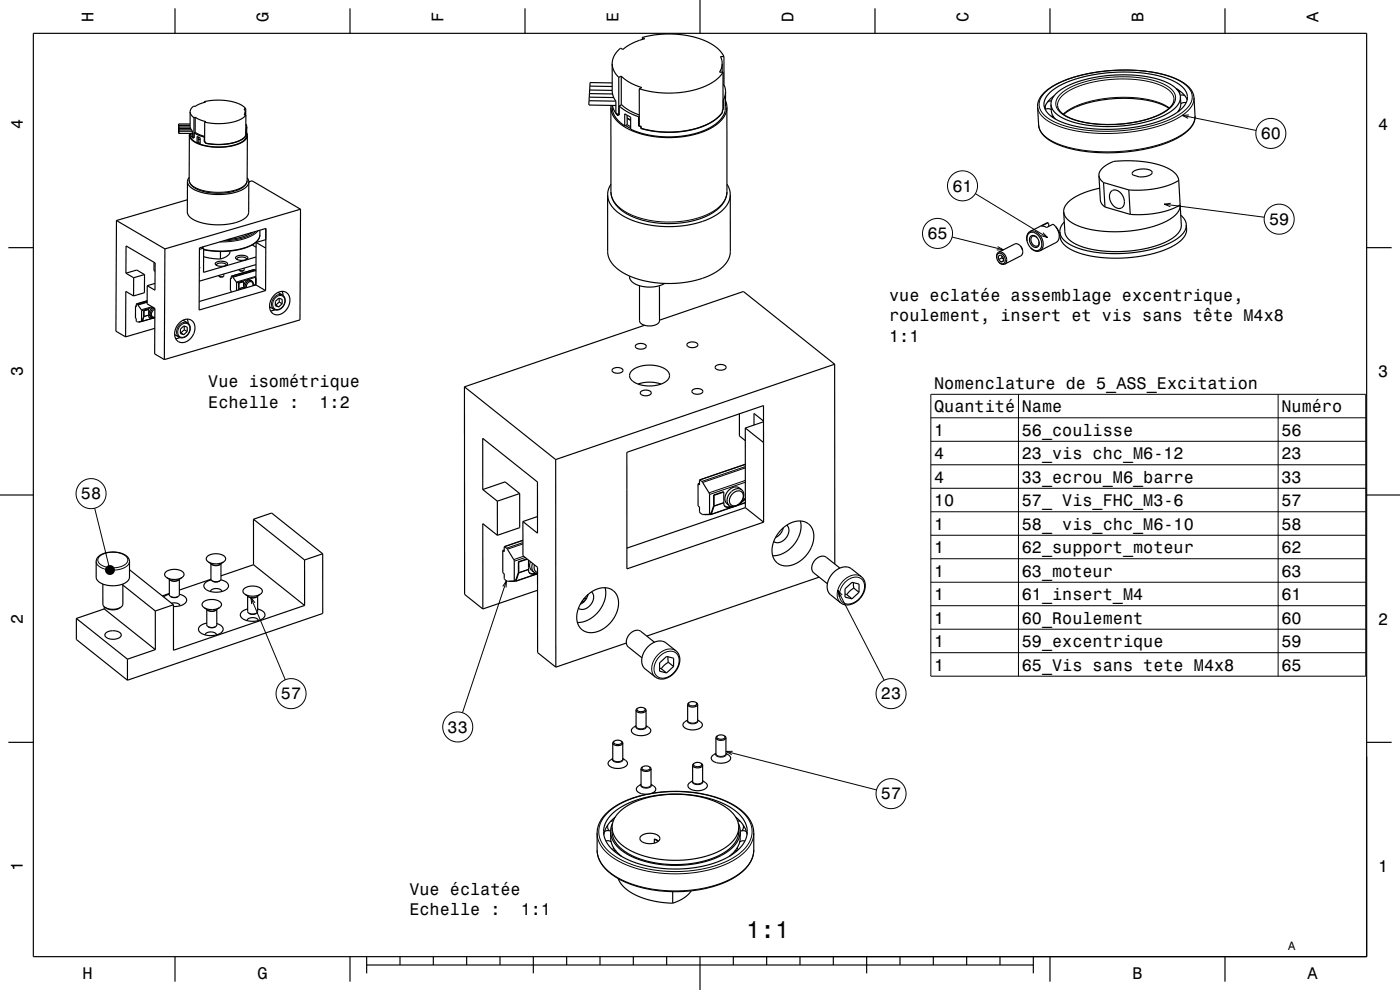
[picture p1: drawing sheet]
<svg xmlns="http://www.w3.org/2000/svg" width="420mm" height="297mm" viewBox="0 0 420 297" stroke-linecap="round" stroke-linejoin="round" font-family="sans-serif">
<g fill="none" stroke="#000" stroke-width=".35">
<path d="M10 10h400v277h-400zM52.5 2.5v7.5M105 2.5v7.5M157.5 2.5v7.5M183.7 19.1l.4 2 1.5 2.1M183.7 19.1v8.5l.3 1.4 .8 1.3M192.7 11.2l.7 .4-3.8 1.5-2.7 1.7-.7-.4-1.9 2.3-.5 1.2-.1 1.2M192.7 11.2l3.5-.7 3.9-.3 3.7 .1 3.8 .7 3.5 1 2.8 1.5 2 1.6 1.3 1.9M192.7 11.2v.6M210 0v10M216.7 19.1l-.2 1.2-.6 1.4h1M216.7 19.1v2.6"/>
<path d="M217.2 17h-1.1l.6 2.1M217.2 17v8.6M262.5 2.5v7.5M315 2.5v7.5M367.5 2.5v7.5M53.6 37.2v.7M53.6 37.2h3.4M53.6 37.9h.1M53.6 37.6v.8M53.6 37.6h3.4M53.6 38.4h.1M53.6 38.1v.6"/>
<path d="M53.6 38.1h3.4M53.6 38.7h.1M53.6 38.5v.7M53.6 38.5h3.6M53.6 39.2h.1M53.6 39.1v.5M53.6 38.9v.7M53.6 38.9v.2M53.6 38.9l3.8 .1M53.6 39.6h.1M53.6 39.6v.4M53.6 39.4v.6"/>
<path d="M53.6 39.4v.2M53.6 39.4h4.1M57 33.5l.3 .9 .9 .9M57 33.5v4.6l.7 1.2v1.8l.3 .3M58.2 35.3v5.9M58.2 39.9v1.4l-.2-.1M58.2 39.9l3.1 1.2M58.2 39.9l.4-.2 2.8 1.2M58.6 35.2l1.5 .8 1.7 .5-.4 .1M58.6 35.2l-.4 .1M58.6 35.2l-.1 4.5M61.3 30.5l.3 .1-2.9 1.2a1.77 1.77 0 0 0-1.6 1.7h-.1"/>
<path d="M61.3 30.5l3.7-.5 3.7 .3 3.1 .9 1.2 .7 .7 .7M61.3 30.5v.2M61.4 36.6v6h.3M73.6 33.6l-.4 .9h.6M73.6 33.6l-.1 .9M73.7 32.6h-.5l.4 1M73.7 32.6v1.9M73.8 37.2l.2 .9M73.8 34.5l-1.7 1.4-3 .9-3.9 .3-3.8-.5M73.8 34.5l-.1 5.9M74 39.8l.2 .8M74 38.1v2.7l-.2 .6-1.2 1.2-1.9 .8-4.4 .7-4.6-.4-1.7-.4v-2l-.9-.4v2"/>
<path d="M74 38.1l-.3 .9M176.7 30.2v1.3l8.1 .2M176.7 30.2l8.1 .1M176.8 29.2l-.1 1M176.8 29.2l7.3 .1M176.8 28.1v1.1M176.8 28.1l7 .1M176.9 27v1.1M176.9 27l6.8 .1M183.3 31.6v.6M183.7 26l-6.7-.2-.1 1.2M183.7 24.9l-6.7-.1v1"/>
<path d="M183.7 31.6l.1 1.8 .7 1.5 1.3 1.6 1.6 1.3M183.7 31.6l.6 1.7 1.1 1.4v-.5M184.8 30.3v3.6l.6 .7M185.4 34.6h.1M185.5 34.2h-.1M185.6 23.2v11.1M185.6 34.3l-.2-.2v.5M185.8 31.8v2.8l-.4-.4M185.8 31.8l2.4 1.8 3.4 1.4M185.8 31.8l.7-.4 2.3 1.7 3 1.4M185.8 34.3h-.2M186.4 22.8l2.6 2 3.5 1.5-.7 .3"/>
<path d="M186.4 22.8l-.8 .4M186.4 22.8v8.7M187.6 37.7l1.6 .8M187.6 37.7l-.2 .1M188.1 35.4l1.1 .6M188.1 34.6l.1 .9M188.2 35.5l1 .6M188.2 37.4l1 .6M188.2 37.4l-.6 .3M188.2 35.5v1.9M191.6 37.8l.6 .2M191.6 35v2.8"/>
<path d="M191.8 26.6v11.2l.6 .1M191.8 34.9l-.2 .1M191.8 37.7l-.2 .1M192.2 38v.5M192.4 37.9l-.2 .1M192.4 37.9v.6M192.4 38.5h-.2M216.7 33.7h.1M216.7 33.1v.6M216.7 33.2h.1M216.7 33.7l-1.4 1.6-2.3 1.5-3 1.4-3.1 .8-3.7 .5-3.7 .1-3.7-.3-3.4-.8M216.8 33.7l-1.7 1.8-2.2 1.5-2.9 1.2-3 .9-3.9 .5-3.5 .1-3.9-.4-3.5-.8"/>
<path d="M216.8 33.2v.5M216.9 21.7l-1.5 1.7-2.3 1.7-3.1 1.4-3.1 .8-3.8 .5-4 .1-3.9-.4-3.4-.9M216.9 21.7v11.1M216.9 25.6l.4 .1 .4 1.8M216.9 32.8l-.2 .3M216.9 32.8h.1M216.9 30h.1M217 32.8l-.2 .4M217 30v2.8M217.6 30.2l.5 2M217.6 29v2.8M217.7 27.5l-.1 5.7-.7 1.7-1.1 1.3-1.6 1.4-2 1.1-2.2 .9-3.8 1-4.4 .5-4.2-.2-4-.6-4.4-1.5v-3.7l-1.8-1v3.7"/>
<path d="M217.7 27.5l-.2 1.2-.5 1.3M218.1 32.2l-.3 1.7-1 1.7-1.5 1.5-2 1.4-2.7 1.1-3.2 1-3.3 .5-3.3 .2-3.2-.2-3.3-.5-3.2-.8-2.7-1.1-2.1-1.3-1.7-1.8-1-1.7-.3-1.7M218.1 32.2v25.3a7.6 7.6 0 0 1-4.2 6.3 28 28 0 0 1-26.9-.3 7.5 7.5 0 0 1-3.7-5.9v-25.4M313.5 27.5a27.9 27.9 0 0 1 13.4-5.5 48.8 48.8 0 0 1 25.7 1.5 7.7 7.7 0 0 1 5.6 5.8l.3 5.5a7 7 0 0 1-4.1 5.9 40.3 40.3 0 0 1-19.5 5.1 39.7 39.7 0 0 1-19-3.1 6.7 6.7 0 0 1-4.3-5.2l-.3-5.6a5.8 5.8 0 0 1 2.2-4.4zM313.6 32.8a1.76 1.76 0 0 1 1.8 .1M313.6 31.8l.1 .9M314.7 28l1.6-1.3 2.2-1.3 2.7-1.2 3.1-1 7-1.3 7.5-.3 7 .7 3 .8 2.6 .9 2.1 1.1 1.5 1.3 .9 1.4 .3 1.4-.5 1.8-1.6 2-2.3 1.6-3.4 1.5-3.7 1.2-4.9 1-4.4 .4-4.8 .1-4.3-.3-4.1-.7-3.5-1.1-2.9-1.5-1.8-1.6-.8-1.8 .2-1.8zM315.3 31.3l.3 2.7 1 1.7M315.3 34.9l.8 .2M315.4 30.3l-1.1 .3M316 35v.1M316.2 28.7l-1.8 1.8-1 1.9"/>
<path d="M350.7 32.5a21 21 0 0 0-10.9-2.9 34.7 34.7 0 0 0-19.6 3.9l-1.1 .8M352.2 29.7a4.9 4.9 0 0 1-3.3 4.1 37.6 37.6 0 0 1-27.8 1.6l-1.1-.5a4.4 4.4 0 0 1-2.7-3.2M352.9 26.6l2.1 1.6 1.1 1.7M352.9 26.6l.2 .2a1.73 1.73 0 0 1 .9 1.5M353.7 33l.1 .2M353.8 33.2l-.4 .2M353.8 33.2h.1M354.1 28.6l.7-.1 .7 .2M354.1 29.1l.1 2.7-.9 1.8M354.1 29.1l-.4-1.5-1.2-1.3-1.8-1.2-2.7-1.2-3.2-.8-3.4-.4-4.1-.3-3.5 .2-7.2 1-3.4 1-2.7 1-2.2 1.3-1.8 1.5-1 1.5-.2 1.4M354.1 29.1l-.3 1.5-1 1.5-1.7 1.4-2.3 1.3-2.7 1.1-3.5 1-7.2 1-7.4-.1-3.4-.5-3-.7-2.5-1-2-1.3-1.3-1.4-.5-1.6M355.8 30.8h-.7l-.9 .4"/>
<path d="M53.6 40h4.1M56.2 59.9l-21.3 6.3M56.2 54.5l.3 .8 .5 .7 1.9 1.2 2.9 .8 3.7 .4 3.4-.3 3-.8 2-1.2 .5-.7 .2-.8M56.2 54.5v9.1l.3 1 1.3 1.1 1.8 .9 2.6 .6 3 .3 2.9-.2 2.6-.5 2.2-.9 1.3-1.1 .4-1v-9.2M56.8 53.2l-.6 1.3M56.8 40.5l.2 .8 .5 .6 2 1.2 2.7 .8 3.4 .3 3.4-.3 2.7-.8 1.9-1.2 .6-1.3M56.8 40.5l-.1 13.5a3.8 3.8 0 0 0 3.3 3.1 16.5 16.5 0 0 0 12.8-.9l1-1 .3-1.1 .1-13.5M56.9 40l-.1 .5M57.5 40l.2 .5M57.6 40l.1 .2M58 41.2v.3l-.7-.8-.3-.7v.8l.4 .8 1.7 1.3M58 41.4h.1"/>
<path d="M58.1 41.2h-.1M58.2 41.2l-.2-.1v.3M58.2 41.2h.1M59.2 42.8l.8 .4M59.2 42.8l-.1 .1M59.5 41.6l.5 .3-.5-.2M59.5 41.1v1.6M59.5 42.7l.5 .3M59.5 42.7l-.3 .1M59.5 41.7h.1M61.3 42.6l.3 .1M61.3 41.1v1.5"/>
<path d="M61.4 42.5l-.1 .1M61.4 41.1h-.1M61.6 42.7v.3M61.7 42.6v.3M61.7 42.6l-.1 .1M61.7 42.9l-.1 .1M73.6 40.9h.1M73.6 40.9l-1.7 1.2-3 .9-3.9 .3-3.3-.4M73.6 40.6v.3M73.6 40.6h.1M73.7 40.9l-.8 .7-1.2 .7-2.8 .8-3.7 .3-3.6-.4M73.7 40.4l-.1 .2"/>
<path d="M73.7 40.4v.2M74.2 53.3l.4 1.3M74.6 54.5l1-.2 14.6 8.5M183.3 55.3l-.8 1.5-.2 1.6M218.1 55.3l.7 1.5 .3 1.6M219.1 58.4l-.4 1.9-1 1.8-1.8 1.7-2.1 1.3-2.8 1.3-3.2 .8-3.5 .6-3.3 .2-3.7-.2-3.3-.5-3.6-.9-2.7-1.2-2.4-1.5-1.6-1.6-1-1.8-.4-1.9M219.1 58.4v17.3l-.3 1.6-.8 1.3-1.1 1.4-1.4 1.2-4.1 2.1-5.2 1.3-5.4 .5-5.7-.5-4.7-1.2-2.3-.9-2-1.2-1.6-1.3-1.1-1.2-.8-1.5-.3-1.6v-17.3M329.7 52.6l.1-.8 .6-1 2-1.6a11.2 11.2 0 0 1 6.4-1l5.6 .5 4.9 1.3 1.9 .9 1.2 1 .9 1 .3 1.2M329.7 52.6l.3 1.1 1.1 1.1M329.7 52.6l.4 7.7 .5 .9 .9 .9M329.9 56.5l-4.3 1.2-3.7 1.8-2.1 2-.6 1-.1 1.1M331.1 54.8l7.5 2.2"/>
<path d="M331.1 54.8l.4 7.3M333.3 57.5a2.3 2.3 0 0 1 3.5 1.3 2.35 2.35 0 0 1-.9 3.7 3.5 3.5 0 0 1-2.6-5zM338.6 57l.5 7.3M339.9 51.6a5.2 5.2 0 0 1 5.7-.1 1.44 1.44 0 0 1-1.6 1.4l-2.2 .2-1.8-.6-.3-.4zM353.6 54.1l-2.9 1.4-3.7 1-4.2 .5h-4.2M353.6 54.1l.4 7.3M2.5 74.3h7.5M34.9 66.2l14.6 8.5M34.9 66.2l-.1 33.2 2.9 1.7M46.2 78.7v2.5l.3 .2M49.5 74.7l-.2 33.2M59.8 74.4l20-5.9-.1 18.7-20 5.8z"/>
<path d="M60.6 74.1l.5 .3M61.1 77l2.2 .5 2.8 .2M61.1 74.4l-1.3 .4M61.1 74.4v7.3l15.7-4.6M64.7 78.8a2.96 2.96 0 0 1 3.6 .3 2.61 2.61 0 0 1-3.5 .4l-.2-.4zM65 79.6a1.67 1.67 0 0 1 2.4-.5l.4 .2v.3M66.1 75.5v2.2M69 75.3a2.96 2.96 0 0 1-2.9 2.4M70.8 77.1a2.96 2.96 0 0 1 3.6 .2 2.61 2.61 0 0 1-3.5 .4l-.2-.3zM71.1 77.8a1.66 1.66 0 0 1 2.4-.5l.4 .2v.3M75.4 69.8l-.1 .1M75.5 69.8l-3 1.4-4.1 .7"/>
<path d="M75.7 73.5l1.1 .7M76.8 79.4l-17 5M76.8 72.7l2.9 1.7M76.8 72.7v12.8M78 69.1v1.4a4.2 4.2 0 0 1-3.2 3.4 24.5 24.5 0 0 1-13.7 1M79.7 68.5v.1M79.7 71.9h.1M79.7 71.9l-2.9 .8M79.7 74.4h.1M90.2 62.8l-40.7 11.9M90.2 62.8l-.2 33.2-40.7 11.9M299.1 77.5a1.14 1.14 0 0 1 .6-1.5 1.14 1.14 0 0 1 1.5 .8l.2 .4a1.14 1.14 0 0 1-.1 1.7 1.14 1.14 0 0 1-1.7-.3"/>
<path d="M299.1 77.5l.5 1.1M299.6 77.9l-.1-1.1 .7-.3 .8 .8 .1 1-.7 .3M299.6 77.9l.8 .7M299.6 75.7l-.6 .7 .1 1.1M299.6 75.7a2.15 2.15 0 0 1 2.1 1.1 2.15 2.15 0 0 1-.3 2.4M299.6 78.6l1 .7 .8-.1M300.5 77.4l.6 .4M300.5 77.4l-.9 .5M300.6 76.8l-.1 .6M301.1 78.2l-.7 .4M306.1 73.8l-.9-.6h-.7l-4.9 2.5M306.1 73.8l.7 1.2"/>
<path d="M306.8 75v1.1l-.4 .6-5 2.5M308.2 72.4a1.89 1.89 0 0 1 .8-2.6 1.89 1.89 0 0 1 2.5 .9 2.84 2.84 0 0 1-.1 4.5l-1.2-.2-1.1-.8M308.2 72.4l.9 1.8M309 69.4a2.47 2.47 0 0 0-.8 3M309 69.4a3.4 3.4 0 0 1 4 3.7l-.2 1.2-.8 .9M309.1 74.2a2.53 2.53 0 0 0 2.9 1M309.2 70.9a1.87 1.87 0 0 1 2.6 2 1.24 1.24 0 0 1-1 1.4 1.24 1.24 0 0 1-1.5-.9l-.5-1.4zM311.1 71.3a1.07 1.07 0 0 0-1.5-.3 1.07 1.07 0 0 0-.2 1.6l.1 .2a1.16 1.16 0 0 0 .9 1 1.16 1.16 0 0 0 1.3-.6v-.8M314.4 66.8l-2 1 1.6 .5 1.9-1 .7 .6M314.4 66.8l-5.4 2.6M314.4 66.8l.2 .2v.9M316.6 67.9l1.1 2.1"/>
<path d="M316.6 67.9l.7 1 .4 1.1M317.7 70a2.44 2.44 0 0 1-.9 2.8l-4.8 2.4M319.3 66.6l-1 1.5-.3 1.5M331.5 62.1l7.6 2.2M354 61.4l-2.9 1.5-3.9 1-4.2 .5-3.9-.1M354 61.4l.1 .1M354.1 61.5l-.3 1.4-1 1.4-1.6 1.3-2 1.1-2.8 1.1-2.9 .8-6.3 .8h-6.6l-2.9-.5-3-.7-2.3-.9-1.8-1.1-1.1-1.3-.4-1.3M354.1 61.5l.3 6.6-.6 1.4-1.3 1.4-2.6 1.6-3.4 1.3-4.3 1-4.6 .6h-5l-4.1-.4-3.6-.9-3.1-1.4-1.4-1.2-.8-1.3-.5-6.6M354.2 64.6l1.2 1.4 .5 1.4M355.9 67.4l-.3 1.5-1 1.5-1.8 1.5-2.3 1.2-2.9 1.1-3.1 .8-7 1-7.3-.1-3.8-.6-2.7-.8-2.4-1-1.8-1.2-1.1-1.3-.4-1.4M355.9 67.4v2.1l-.6 1.4-1.4 1.6-2.2 1.4-2.6 1.2-3.4 1-3.9 .8-4.2 .5h-4.2l-4.1-.3-3.4-.6-3.2-1-2.4-1.2-1.5-1.4-.7-1.3-.1-2M410 74.3h7.5"/>
<path d="M37.8 82v-8.2l8.7 5.1v8.2l-2.3-1.4M37.8 82l2.3 1.3M37.8 82l3.2-1 2.4 1.4M40.1 88.8l-2.4-1.4v13.7M40.1 83.3v5.5M40.7 91.9l-.1 3.5 .3 .1v.8l.5 .3 1-.2M40.9 91.8l-.2 .1M40.9 91.2v.8l-.2-.1M40.9 91.2h.1M41 91.2l.4 .3 1.1 1.7-.1 3.2M42.4 96.4h.1M42.6 96.3h.1"/>
<path d="M42.6 96.3l-.2 .1M42.7 96.3h-.1M42.7 96.3h.1M42.7 96.4l-1 .2M42.7 96.4h.1M43.1 93.2v1.7l-.4 1.4M43.1 93.2h.1M43.2 95l-.5 1.4M43.2 94.9v.1M43.2 93.2v1.7M43.4 82.4l-.1 5.4-3.2 1M43.4 82.4l-3.3 .9"/>
<path d="M44.1 90.2l-3.2 1M44.2 85.7l-.1 5.5 2.4 1.3-.1 13.7 2.9 1.7M44.6 92.8v1.4a.98 .98 0 0 0 .4 1.2 .98 .98 0 0 0 1.2-.1l.3-.1M44.6 92.8l-1.5 .4M44.6 92.8l-1.4 .4M44.7 95.2l.5 .2 .8-.1M45.5 95.2h1M46.1 92.3a1.57 1.57 0 0 0-1.3 1.3 1.57 1.57 0 0 0 .7 1.6M46.4 92.5a1.64 1.64 0 0 0-.9 2.7M46.4 98.5l-8.7 2.6M46.5 95.3l-3.8 1.1M46.5 92.8a1.22 1.22 0 0 0-1 1.1 1.22 1.22 0 0 0 .7 1.3l.3-.1"/>
<path d="M46.5 85l-2.3 .7M53.9 96.8a2.59 2.59 0 0 1 3.4-.8 2.59 2.59 0 0 1 1 3.4 3.7 3.7 0 0 1-4.9 3 3.9 3.9 0 0 1 .5-5.6zM54.1 99.9h.2M54.3 99.9l.8 .5M54.9 96.1l1.4 .8a2.59 2.59 0 0 1 .4 3.1 2.59 2.59 0 0 1-3 1.2l-1.3-.8M55.3 97.8v1.2M55.3 99l-1 .9M55.3 99l.9 .5M56.1 95.7l.4 1.3M56.2 99.5v-1.4l-1-.3-1.1 .9v1.3l1 .4M56.2 99.5l-1.1 .9M65.6 82.6l.1 .3"/>
<path d="M65.7 82.9l.7 .2 .7-.2M65.7 82.9l.6 .2 .8-.2M67.1 82.2v.7M69.1 83.5v3.6l.3 .1v.4M69.4 83.5h-.3M69.4 82.9l.5 .3 1 1.4 .1 2.6M69.4 82.9v.8l-.3-.2M71.6 86.6l-.1 .4M71.6 86.6h.1M71.6 84.9l.1 1.7M71.6 84.9h.1M71.6 86.7l-.1 .3"/>
<path d="M71.7 86.6l-.1 .1M71.7 80.9l.1 .2M71.8 81.1a1.08 1.08 0 0 0 1.4 0M71.8 81.1l.6 .2 .8-.2M73 84.5h.1M73.1 84.5v2.1M73.1 84.5l-1.5 .4M73.2 80.4v.7M75.5 84.3a1.61 1.61 0 0 0-1.9 2.1M75.5 84.3a1.2 1.2 0 0 1 .4 1.4 .97 .97 0 0 0-.8-1.2 .97 .97 0 0 0-1.1 .9l-.1 .9M75.5 84.3a1.56 1.56 0 0 0-1.9 .3 1.56 1.56 0 0 0-.2 1.9M76.3 80.8h.1"/>
<path d="M76.3 80.8l-6.9 2.1M76.4 80.8l.4 .3M76.7 83.4v1.7l-.3 .5M76.7 83.4h.1M76.8 83.4l-.1 1.7-.2 .5M76.8 85.5l-17.1 5M76.8 85.5l2.9 1.7M76.8 83.4h.1M76.8 83.4h-.1M82.2 88.6a2.57 2.57 0 0 1 2.5-1.2 2.57 2.57 0 0 1 2.1 1.7 4.3 4.3 0 0 1-4.3 5.3 3.2 3.2 0 0 1-.9-5zM82.4 92.9l-1.2 .4M82.6 91.5l.2 .1"/>
<path d="M82.8 91.6l.8 .5M83.4 87.7l1.4 .8a2.59 2.59 0 0 1 .3 3.1 2.59 2.59 0 0 1-2.9 1.2l-1.3-.8M83.8 89.5v1.1M83.8 90.6l-1 1M83.8 90.6l.9 .5M84.6 87.4l.3 1.2M84.7 91.1v-1.3l-1.1-.4-1 1v1.3l1 .4M84.7 91.1l-1.1 1M188.8 82.8a3.7 3.7 0 0 0 3.7 3.1l1.9 .2 2-.1 1.6-.3 1.4-.7M193.4 97.6l-54.1 18.4M197.8 85.7v10.6a3.7 3.7 0 0 1-4.6 1.2l-1-.5-.3-.6-.1-10.7M197.8 96.1l25.2-8.6 27.4 21.8"/>
<path d="M53.9 101.3l-1.2 .3M139.3 116l27.4 21.9M139.3 116l.1 62.3 5.5 4.4M183.7 110.8a2.14 2.14 0 0 1 3.2 .3 2.01 2.01 0 0 1-3.3 0zM189.5 111.2l1.6-1 2.2-.6 2.2-.1 2.4 .5a3.1 3.1 0 0 1 2.9 3.1 6 6 0 0 1-5.9 2.7l-3.1-.4a3.1 3.1 0 0 1-2.9-3.2zM190.7 103.5a2.14 2.14 0 0 1 3.2 .4 2.01 2.01 0 0 1-3.3 0zM192.2 117.5a2.15 2.15 0 0 1 3.2 .4 2.01 2.01 0 0 1-3.3 0zM198.3 115.2l-1.8-.4-1.7-.2-3.4 .6M206.2 103.1a2.15 2.15 0 0 1 3.2 .3 2.01 2.01 0 0 1-3.3 0zM207.7 117.1a2.15 2.15 0 0 1 3.2 .3 2.01 2.01 0 0 1-3.3 0zM214.8 109.7a2.18 2.18 0 0 1 3.1 .5 2.01 2.01 0 0 1-3.4 0zM250.4 109.3l-83.7 28.6"/>
<path d="M250.4 109.3v59.9M166.7 137.9v62.2M221.8 124.1v6.7l1.8 1.4M223.6 128.4l5.5 4.4M223.6 128.4v23.9M223.6 139.3l-13.7 4.7M229.1 126.5l-5.5 1.9M229.1 126.3l-2.9-2.3v3.5M229.1 132.8v-11.1l-41 14v11.1M229.1 132.8h.1M229.1 132.8v23.9M0 148.5h10"/>
<path d="M76 155.8l5.5-1.9 15.3 12.2M76 155.8l.1 13.6M76 155.8l15.4 12.2M144.8 146.9v-15.4l16.4 13.1 .1 15.4-4.4-3.5M144.8 146.9l4.4 3.5M144.8 146.9l6.7-2.3 4.4 3.5M149.2 150.4v10.2M155.9 148.1v10.2l-6.7 2.3M155.9 148.1l-6.7 2.3M156.9 156.5v10.2l4.4 3.5v25.6l5.4 4.3M161.2 155l-4.3 1.5M188.1 146.8v23.9l41-14"/>
<path d="M188.1 146.8h.1M209.4 145.1v6.7l.5 .3v1.6l.9 .7 2-.1M209.8 145l-.4 .1M209.9 144l.9 .7 2 3.4v6.2M209.9 144l-.1 1.5-.4-.4M211.4 154.3l1.9 .1M213.3 154.2h-.1M213.3 154.1l-.5 .2M213.3 154.1v.1M213.3 154.3v.1M214.1 148.5v3.2l-.8 2.4M214.1 148.5l.1 .1"/>
<path d="M214.2 148.6a8.9 8.9 0 0 1-.9 5.7M217.1 147.6v2.7a1.57 1.57 0 0 0 .5 1.7 1.57 1.57 0 0 0 1.8 .2l.7-.2M217.1 147.6l-2.9 1M217.1 147.6l-3 .9M217.3 151.7a2.25 2.25 0 0 0 2.2 .3M219.7 148.2a1.77 1.77 0 0 1 1.8-1 1.77 1.77 0 0 1 1.5 1.3 2.76 2.76 0 0 1-3.7 3 2.32 2.32 0 0 1 .4-3.3zM221.8 151.1a2.5 2.5 0 0 1-3 .5M222.5 146.9a3.2 3.2 0 0 0-4.3 2.6v1.3l.6 .8M222.5 146.9a2.9 2.9 0 0 1-.7 4.2M222.5 146.9l-.7-.5a3.2 3.2 0 0 0-4.3 2.8l.2 1.4 1.1 1M223.6 149.7l-1.8 1.4M223.6 149.4l-1.2 1.1"/>
<path d="M223.6 152.3l-35.5 12.1M223.6 152.3l5.5 4.4M223.6 150.8l-10.3 3.5M234.4 158.9l1.5-1.2 1.4-.8a4.6 4.6 0 0 1 5.3 .3 4.6 4.6 0 0 1 1.4 5.2l-.8 2.1-1.2 1.9-1.7 1.7-1.8 1.1a4.6 4.6 0 0 1-5.3-.3 4.6 4.6 0 0 1-1.5-5.1l1-2.7zM235 158.3a4.2 4.2 0 0 1-2.3 3M236 157.5a3.4 3.4 0 0 1-2 5.2l-1 .1-.9-.3M240.1 156.3l.2 1.8-.3 1.7-.7 1.8-1 1.7-1.4 1.4-1.8 1.2-1.7 .7-1.6 .1M410 148.5h10M29.6 166.9a7.3 7.3 0 0 1 8.8 .3l.4 1 .1 4.9a3.9 3.9 0 0 1-4.2 2.6h-1.5a4.1 4.1 0 0 1-4.3-2.6v-4.8zM30.9 175.2v6.2l.6 .8M36.9 175.2v6l-.7 1M36.9 175.5l9.7 7.8"/>
<path d="M38.9 170.9l13.1 10.5M50 173.3l1 .7M50.8 173.8v4.6l.3 .5M50.8 178.3l-1.7 .8M50.8 178l-2.1 .8M51.1 178.9l1.3 .4 1.1-.4M51.1 178.9l1.1 .3 1.3-.3M53.8 173.8v4.6l-.3 .5M53.8 178.3a1.96 1.96 0 0 1 2.1 2.2 4.2 4.2 0 0 1-3.9 1.5M54.6 173.3a1.17 1.17 0 0 0 .5-1.4 1.17 1.17 0 0 0-1.2-.8 3.8 3.8 0 0 0-4.5 1.1l.1 .5 .5 .6M54.6 173.3a4.8 4.8 0 0 1-4.6 0M54.6 173.3l-1 .7"/>
<path d="M62.5 168.6l1 .7M63.2 177.4a2.07 2.07 0 0 1 3.4 0M63.2 177.4v.1M63.3 169.1v4.6M63.3 173.7l.3 .5M63.3 173.8l-9.5 3.2M63.6 174.2l1.3 .4 1.1-.4M63.6 174.2l1.1 .3 1.3-.3M66.2 174a2.01 2.01 0 0 1 2.2 2.2 5.2 5.2 0 0 1-7.1 0 1.82 1.82 0 0 1 1.8-2.2h.3M66.3 169.1v4.6l-.3 .5M66.6 177.4v.1M67.1 168.6a1.17 1.17 0 0 0 .5-1.4 1.17 1.17 0 0 0-1.2-.8 3.8 3.8 0 0 0-4.5 1.1l.1 .6 .5 .5"/>
<path d="M67.1 168.6a4.8 4.8 0 0 1-4.6 0M67.1 168.6l-1.1 .7M73.5 178.3l1 .7M74.3 178.8v4.6l.3 .5M76.1 169.4l-9.8 3.4M76.1 169.4l15.3 12.2M77.3 178.8v4.6l-.3 .5M78.1 178.3a1.17 1.17 0 0 0 .5-1.4 1.17 1.17 0 0 0-1.2-.8 3.8 3.8 0 0 0-4.5 1.1l.1 .6 .5 .5M78.1 178.3a4.8 4.8 0 0 1-4.6 0M78.1 178.3l-1.1 .7M91.4 168v13.6M96.8 166.1l-5.4 1.9"/>
<path d="M96.8 166.1v17.9l-58.6 20.1M149.2 160.6l-4.4-3.5 .1 25.6M150.8 165.1v6.7l.5 .3v1.7l.9 .6 2-.1M151.3 165l-.5 .1M151.3 164l.9 .8 2 3.3v6.2M151.3 164v1.5l-.5-.4M152.8 174.4h1.9M154.7 174.2h-.1M154.7 174.2h.1M154.7 174.1v.1M154.7 174.1l-.5 .2M154.7 174.4h.1"/>
<path d="M155.5 168.5v3.2l-.8 2.4M155.5 168.5l.1 .1M155.6 168.6a8.9 8.9 0 0 1-.9 5.8M156.9 162.1l-5.6 1.9M158.1 167.7l-2.6 .8M158.2 167.7l-2.6 .9M158.6 168v2.3a1.57 1.57 0 0 0 .4 1.8 1.57 1.57 0 0 0 1.8 .1l.5-.1M158.7 171.7a2.24 2.24 0 0 0 2.2 .3M159.1 168.5l-.2 1.1 .1 .8 1.2 1.3M159.8 169l-.2 1.5 .6 1.2M160.2 171.7l1.1 .3M160.4 169.5v1.4l.9 .8"/>
<path d="M161.3 172.1l-6.6 2.3M161.3 177.1l-16.4 5.6M176 178.8l1.3-1.1 1.4-.8a4.6 4.6 0 0 1 5.4 .4 4.6 4.6 0 0 1 1.3 5.2l-.7 2-1.2 1.9-1.6 1.6-2 1.2a4.6 4.6 0 0 1-5.3-.3 4.6 4.6 0 0 1-1.4-5.1l1-2.7zM176 179.4l-.9 .3M176.3 178.5v.4M176.4 178.4v.1M176.4 178.4a4.2 4.2 0 0 1-2.3 2.9M177.5 177.6a3.4 3.4 0 0 1-1.9 5l-1.2 .2-.9-.3M181.5 176.3l.2 1.8-.2 1.7-.8 1.9-1 1.6-1.6 1.6-1.6 1.1-1.7 .6-1.6 .1M245.7 173.1l-51.7 17.7M250 171.8a4.3 4.3 0 0 1 5.4-1.2l3.1 2.4a4.4 4.4 0 0 1-.3 6.3 4.6 4.6 0 0 1-6 1.6l-3-2.4a4.7 4.7 0 0 1 .8-6.7zM252 170.4l-4.1-3.2a3.2 3.2 0 0 0-4.4 3l.1 .8 .3 .7 4.3 3.4"/>
<path d="M253.5 178.2l.5 .2M254 178.4l1.6 1.2M256 174.8l.1 1.6M256.1 176.4l-1.2 .9-.9 1.1M256.1 176.4l1.6 1.3M257.7 177.7v-2.5l-2.1-.5-2.1 2v2.4l2.1 .5M257.7 177.7l-2.1 1.9M22.9 185.5l15.3 12.3M22.9 185.5v6.3l15.3 12.3M31.3 182.7l15.3 12.2M31.3 182.7l-8.4 2.8M31.3 182v.7"/>
<path d="M31.7 189.9a3.4 3.4 0 0 1 4.7 .5 2.47 2.47 0 0 1-3.3 1.3l-1.4-.7-.2-.5zM36.2 182.2a4 4 0 0 1-4.7 0M36.2 182.2a4.9 4.9 0 0 1-4.7 0M38.2 197.8v6.3M46.6 183.3v11.6M46.6 194.9l-8.4 2.9M51.5 181h1.7l.6 .4 .2 .3M52 181.4l-5.4 1.9M52 181.4v13.7l39.4-13.5M54 181.7h.1M61.2 182.3l1.1 .7M61.5 190.5h.1"/>
<path d="M62 182.8v4.7l.4 .5M62 186.9a2.22 2.22 0 0 0-2.4 2.2 4.9 4.9 0 0 0 5.9 1.2 1.53 1.53 0 0 0 1.4-1.5 1.53 1.53 0 0 0-1.3-1.5l-.6-.2M64.7 188l-1.1 .3-1.2-.3M64.7 188l-1 .3-1.3-.3M64.9 190.5a2.07 2.07 0 0 0-3.4 0M64.9 190.5h.1M65 182.8v4.7l-.3 .5M65.8 182.3a1.12 1.12 0 0 0 .6-1.2 1.12 1.12 0 0 0-1-.9 3.9 3.9 0 0 0-4.8 1l.1 .5 .5 .6M65.8 182.3a4.8 4.8 0 0 1-4.6 0M65.8 182.3l-1 .7M74.1 186.2a2.07 2.07 0 0 1 3.4 0M74.1 186.2h.1"/>
<path d="M74.6 183.9l1.3 .4 1.1-.4M74.6 183.9l1.1 .3 1.3-.3M77.3 182.7a1.96 1.96 0 0 1 2.1 2.3 5.2 5.2 0 0 1-7.2 0 1.81 1.81 0 0 1 1.9-2.2l.2-.1M77.5 186.2h.1M187.9 192.9l-21.2 7.2M194.4 194a4.2 4.2 0 0 1 5.4-1.1l3 2.4a4.4 4.4 0 0 1-.2 6.2 4.5 4.5 0 0 1-6 1.6l-3-2.4a4.6 4.6 0 0 1 .6-6.5zM196.3 192.7l-4-3.3a3.2 3.2 0 0 0-4.4 2.8v.8l.4 .9 4.3 3.5M200.4 197l.1 1.7M200.5 198.7l-1.2 .9-.9 1M200.5 198.7l1.6 1.2M202.1 199.9v-2.4l-2.1-.6-2.1 2v2.4l2.1 .6M202.1 199.9l-2.1 2"/>
<path d="M190.8 213.1a1.83 1.83 0 0 0 3 0M190.8 213.1v4.8M190.8 217.7l-.8 .6a1.17 1.17 0 0 0-.5 1.3 1.17 1.17 0 0 0 1.2 .8 3.8 3.8 0 0 0 4.5-1l-.2-.8-1.2-.9M191.3 212.5l-.5 .6M193.3 212.5l-1.1-.3-.9 .3M193.3 212.5a.62 .62 0 0 1 .1 .8 .62 .62 0 0 1-.8 .2h-.5a.68 .68 0 0 1-.8-.2 .68 .68 0 0 1 0-.8M193.3 212.5l.5 .6M193.8 213.1v4.8M197.9 200.4l.5 .2M198.4 200.6l1.6 1.3M206.3 211.3v4.8M206.3 216l-.8 .5a1.12 1.12 0 0 0-.6 1.3 1.12 1.12 0 0 0 1.1 .8 4.1 4.1 0 0 0 4.7-.9l-.2-.9-1.2-.8"/>
<path d="M206.8 210.7l.9-.2 1.1 .2M206.8 210.7a.61 .61 0 0 0-.1 .8 .61 .61 0 0 0 .7 .3h.3a.82 .82 0 0 0 .9-.1 .82 .82 0 0 0 .3-.9l-.1-.1M206.8 210.7l-.5 .6M208.8 210.7l.5 .6M209.3 211.3a1.83 1.83 0 0 1-3 0M209.3 211.3v4.8M2.5 222.7h7.5M183.8 222.9v4.8M183.8 227.5l-.8 .6a1.12 1.12 0 0 0-.5 1.2 1.12 1.12 0 0 0 1 .9 3.9 3.9 0 0 0 4.7-1l-.2-.8-1.2-.9M184.3 222.3l.9-.3 1.1 .3M184.3 222.3a.6 .6 0 0 0-.1 .8 .6 .6 0 0 0 .7 .2h.3a.85 .85 0 0 0 .9 0 .85 .85 0 0 0 .3-.9l-.1-.1M184.3 222.3l-.5 .6"/>
<path d="M186.3 222.3l.5 .6M186.8 222.9a1.83 1.83 0 0 1-3 0M186.8 222.9v4.8M192.3 230.6v4.8M192.3 235.3l-.8 .5a1.17 1.17 0 0 0-.5 1.4 1.17 1.17 0 0 0 1.2 .8 4 4 0 0 0 4.5-1l-.2-.9-1.2-.8M192.8 230l-.5 .6M194.8 230l-1.1-.2-.9 .2M194.8 230a.6 .6 0 0 1 .1 .8 .6 .6 0 0 1-.7 .3h-.5a.69 .69 0 0 1-.9-.2 .69 .69 0 0 1 0-.9M194.8 230l.5 .6M195.3 230.6a1.83 1.83 0 0 1-3 0M195.3 230.6v4.8M195.6 238a39.4 39.4 0 0 1 24 3.2 11.4 11.4 0 0 1 6.5 7.7v6.1a9.3 9.3 0 0 1-4.4 7.3 35.7 35.7 0 0 1-23.9 5 26.2 26.2 0 0 1-16.2-6.6 8.3 8.3 0 0 1-2.5-5.7v-5.1a9.5 9.5 0 0 1 4.6-7.5l2.8-1.6a30.8 30.8 0 0 1 7.4-2.5"/>
<path d="M207.8 229.6v4.8M208.3 229l.9-.3 1.1 .3M208.3 229a.61 .61 0 0 0-.1 .8 .61 .61 0 0 0 .7 .2h.3a.82 .82 0 0 0 .9-.1 .82 .82 0 0 0 .3-.9h-.1M208.3 229l-.5 .6M210.3 229l.5 .6M210.8 229.6a1.82 1.82 0 0 1-3 0M210.8 229.6v4.8M210.8 234.2l.8 .6a1.15 1.15 0 0 1 .6 1.3 1.15 1.15 0 0 1-1.2 .8 3.8 3.8 0 0 1-4.6-1l.2-.8 1.2-.9M214.8 221.3a1.83 1.83 0 0 0 3 0M214.8 221.3v4.8M214.8 226l-.8 .5a1.17 1.17 0 0 0-.6 1.4 1.17 1.17 0 0 0 1.2 .8 3.9 3.9 0 0 0 4.6-1l-.2-.8-1.2-.9M215.3 220.7l-.5 .6"/>
<path d="M217.3 220.7l-1.1-.2-.9 .2M217.3 220.7a.6 .6 0 0 1 .1 .8 .6 .6 0 0 1-.7 .2l-.5 .1a.7 .7 0 0 1-.9-.2 .7 .7 0 0 1 0-.9M217.3 220.7l.5 .6M217.8 221.3v4.8M410 222.7h7.5M181.8 252.3l.8-.1 .7 .3M182.3 247.5a1.77 1.77 0 0 0 .4 1.7M183.2 249.5v2.4l.4 1.6 1.1 1.7 1.8 1.7M183.2 249.4a1.76 1.76 0 0 0-1.8 .1M183.3 252.4h-.1M183.6 244.2l1.8-1.5 2.7-1.5 3-1.2 3.3-.9 3.6-.6 3.5-.3 3.7 .1 3.4 .4 3.8 .7 2.9 1 2.9 1.3 2.2 1.4 1.9 1.8 1.2 1.7 .6 1.8v2l-.9 2.4-2 2.4-2.7 1.9-3.5 1.6-4.2 1.2-4.3 .6-4.7 .2-5.2-.4-4.4-1-3.8-1.4-3.2-1.8-2.4-2.2-1.3-2.3-.4-2.5 .7-2.4zM183.8 247l-.6 2.5"/>
<path d="M184 246.2l-.9 .3M184 255.1l.8 .3M184.1 254.3l-.3 .6M184.5 245.2l-2.3 2.5-1.1 2.7M185.5 256.1l.1 .3M192.3 250.8a4.2 4.2 0 0 1 5.6 .5 1.83 1.83 0 0 1-2.1 1.7 3.2 3.2 0 0 1-3.8-1.5zM196.3 251.7l1.3 .6M196.3 251.7v1.2M196.3 251.7l1.1 .7M219.7 256.1l-.1 .3M220.7 245.1l2.4 2.6 .6 1.2 .4 1.4M221.2 254.3l.2 .6"/>
<path d="M221.2 255.2l-.8 .2M221.3 246.3l.9 .2M221.5 247l.6 2.5M221.6 248.2l-.1 2.3-.8 2-1.6 1.9-2.3 1.7-2.9 1.4-3.5 1-3.8 .7-3.8 .2-4-.2-4-.7-3.5-1.1-2.9-1.4-2.3-1.7-1.6-1.9-.8-1.9-.1-2.3M221.6 248.2l-.3 1.9-1 1.7-1.9 1.9-2.3 1.5-2.9 1.2-3.1 .9-3.6 .6-3.5 .2-3.7-.1-3.6-.6-3.3-.9-3-1.2-2.5-1.6-1.8-1.7-1.1-1.9-.4-1.9M221.6 248.2l-.4-2.1-1-1.7-1.8-1.8-2.4-1.5-2.7-1.1-3.7-1-3.6-.6-3.5-.1-3.6 .2-3.6 .5-3.3 1-2.9 1.2-2.3 1.5-1.7 1.6-1.1 1.9-.4 2M221.9 252.4l.1 .1M222 252.4l.1 .1M222.1 249.5l-.4 1.9-1.1 1.9-1.9 1.8-2.4 1.6-2.9 1.2-3.3 .9-3.5 .6-3.8 .2-3.7-.1-3.6-.6-3.3-.9-3.2-1.3-2.5-1.6-1.8-1.7-1.2-2.1-.3-1.8M222.1 249.5l-.1 2.5-.4 1.4-1 1.8-1.8 1.7M222.1 249.4a1.74 1.74 0 0 1 1.8 .1M223 247.6a1.75 1.75 0 0 1-.4 1.6"/>
<path d="M223.5 252.3h-.8l-.8 .3M185.5 263.6l.7 1.4 1.2 1.4 1.8 1.3 2.1 1.1 5.1 1.6 5.4 .6M201.8 267.5v3.5M207.4 267.3l-1 1.1-1.2 1-3.4 1.6M52.5 287v7.5M105 287v7.5M110 289.5h200M110 287v5M120 287v2.5M130 287v2.5M140 287v2.5M150 287v2.5"/>
<path d="M160 287v5M170 287v2.5M180 287v2.5M190 287v2.5M200 287v2.5M210 287v10M220 287v2.5M230 287v2.5M240 287v2.5M250 287v2.5M260 287v5M270 287v2.5"/>
<path d="M280 287v2.5M290 287v2.5M300 287v2.5M310 287v5M315 287v7.5M367.5 287v7.5"/>
</g>
<g fill="none" stroke="#000" stroke-width=".3">
<path d="M313.5 27.8l1.8-1.5 2.5-1.4 2.5-1.1 3.5-1.1 7.6-1.3 8.2-.3 7.1 .8 3.4 .8 2.6 1 2.1 1.1 1.6 1.4 .9 1.3 .4 1.7-.6 2-1.9 2.1-2.9 1.9-3.4 1.5-4.2 1.2-5 1-4.9 .4-5 .1-4.7-.4-4.3-.8-3.7-1.3-2.8-1.5-1.9-1.9-.6-1.8 .3-2zM318.1 28.3l1.4-1.1 2-1.2 4.4-1.6 6.2-1.1 6.2-.3 6 .7 4.4 1.4 1.7 .9 1.3 1.1 .7 1.1 .3 1.2-.5 1.7-1.4 1.5-2 1.4-2.9 1.2-3.1 1-4 .8-4 .3-3.7 .1-4.2-.4-3.2-.6-2.9-1-2-1.1-1.4-1.3-.6-1.6 .2-1.5zM350.8 32.4l-2.8-1.5-4-1.1-4.6-.6-4.9 .1-4.4 .5-4.8 1.1-3.7 1.5-2.6 1.8M352.2 29.7l-.4-1.3-1.1-1.4-1.8-1.1-2.3-.9-2.5-.7-3.4-.4-6.6-.1-6.8 1-2.8 .7-2.6 1.1-2.1 1.2-1.4 1.2-.9 1.4-.2 1.3M354.7 34.6l22.1 4.5M356.7 34.5l-2 .1 1.8 .9M358.2 29.3l-.3 1.7-1.1 1.8-2.2 1.9-2.8 1.5-3.4 1.4-4.1 1.1-4.5 .8-4.2 .4-4.7 .1-4.4-.2-4-.6-3.9-1-3.1-1.3-2.2-1.4-1.4-1.6-.6-1.9M358.5 34.8l-.3 1.8-1.3 1.9-2 1.7-2.8 1.5-3.4 1.4-4.1 1.1-4.2 .8-4.5 .4-4 .2-4.8-.3-4.5-.6-3.5-.9-3.2-1.3-2.3-1.5-1.4-1.6-.6-1.9M56.7 54l.2 .8 .5 .7 2 1.2 2.7 .7 3.4 .3 3.2-.3 2.9-.7 1.9-1.2 .6-1.4M218.1 57.5l-.3 1.8-1 1.6-1.6 1.6-2 1.4-2.7 1.1-3.1 .9-3.3 .5-3.2 .2-3.3-.1-3.1-.5-3.1-.8-3-1.2-2-1.3-1.7-1.6-1.1-1.7-.3-1.8M292.6 58.1l21.7 13.1M76.8 69.4l-1.6 1.1-2.3 .9-2.6 .6-3.2 .2"/>
<path d="M77.4 69.2l-1.7 1.5-2.9 1.1-3.4 .6-3.5 .2M78 70.5l-.4 1.2-1.1 1.2-2 1-2.2 .7-2.7 .5-2.9 .2-5.6-.5M285.6 71.1l15.4 3.8M299.3 74l1.7 .9-2 .1M312.9 69.8l1.4 1.4-2-.5M349.3 61.2l30 4M351.2 61l-1.9 .2 1.8 .8M42.7 96.2h-.2M44.1 90.5l-2.8 .9M44.1 90.7l-2.7 .8M44.1 90.3l-3.1 .9M44.6 94.5l-1.4 .5"/>
<path d="M45.6 92l-3.2 .9M45.7 95.3l-.4 .1M45.9 92.2l-3.4 1M46.5 95.3l-3.8 1M54.1 97.7a1.62 1.62 0 0 1 2.3-.5 1.62 1.62 0 0 1 .4 2.3 1.87 1.87 0 0 1-1.3 1.6 1.87 1.87 0 0 1-2-.6l-.1-1.5zM56.3 96.9a2.61 2.61 0 0 0-2.9 1.2 2.61 2.61 0 0 0 .3 3.1M73.1 86.2l-1.4 .4 1.4-.4M76.4 80.8l-7 2.1M76.7 81l-7 2M76.7 84.8h.1M76.7 85.1v.1M76.8 83.2l-5.8 1.7"/>
<path d="M76.8 82.9l-5.9 1.7M76.8 81.2l-6.9 2M82.6 89.4a1.62 1.62 0 0 1 2.2-.5 1.62 1.62 0 0 1 .5 2.3 1.84 1.84 0 0 1-1.4 1.6 1.84 1.84 0 0 1-2-.8v-1.3zM84.8 88.5a2.61 2.61 0 0 0-2.9 1.2 2.61 2.61 0 0 0 .3 3.1M279.3 118.3h130.4v84.6h-130.4zM305.5 118.3v84.6M383.4 118.3v84.6M223.6 139.3l-13.6 4.7M223.6 140l-13.1 4.4M279.3 125.3h130.4M279.3 132.4h130.4M279.3 139.4h130.4"/>
<path d="M28.4 152.5l4.6 18.5M213.3 154.2h.1M213.4 153.9l-.5 .1M217.2 150.8l-3 1M217.2 150.9l-3 1M219.2 151.9l-.7 .2M220.1 152l-6.7 2.3M223.6 140.4l-12.8 4.3M223.6 144.7l-10.7 3.7M223.6 144.1l-10.9 3.8M223.6 150.8l-2.4 .8M279.3 146.5h130.4"/>
<path d="M279.3 153.5h130.4M29.9 166.9a6.7 6.7 0 0 1 8.2 .4 1.93 1.93 0 0 1-1.7 2.6 6.5 6.5 0 0 1-6.9-1.2l-.1-.9zM38.8 168.4a3.9 3.9 0 0 1-4.1 2.6h-1.5a4.1 4.1 0 0 1-4.3-2.6M50.8 173.8a2.08 2.08 0 0 0 3 0M53.6 174l-1.3 .3-1.3-.3M63.3 169.1a2.09 2.09 0 0 0 2.9 0M63.5 169.3l1.3 .3 1.2-.3M74.3 178.8a2.08 2.08 0 0 0 2.9 0M74.5 179l1.3 .3 1.2-.3M75.3 179.2l10.3 24.7M150.8 175.9l1.1-1.6-.1 1.9M151.9 174.3l-13.2 39.5"/>
<path d="M154.7 174.2h.1M154.8 173.9l-.5 .2M156.9 162.1l-5.5 1.9M156.9 162.8l-4.9 1.7M156.9 163.2l-4.7 1.6M157.1 166.9l-3 1M157.6 167.2l-3.3 1.2M158.6 170.8l-3 1M158.6 170.9l-3 1M160.6 171.9l-.6 .2M161.3 172.1l-6.5 2.2M176 179.4l-.9 .3"/>
<path d="M251.3 177.1l14 27M252.7 178.6l-1.4-1.5 .5 1.9M253.5 174.7a3.4 3.4 0 0 1 5.4-.5 5.1 5.1 0 0 1-5.5 6.8 3.5 3.5 0 0 1-.6-5.4zM258.5 173a4.7 4.7 0 0 0-6.5 2.5 4.2 4.2 0 0 0 .2 5.4M279.3 160.6h130.4M279.3 167.6h130.4M279.3 174.7h130.4M64.8 183l-1.2 .3-1.3-.3M65 182.9a2.08 2.08 0 0 1-2.9 0M76.5 180.8l-1.2-1.6 .2 2M175.2 180.5l-.8 .3M175.5 180.2l-1 .3"/>
<path d="M197.9 196.9a3.4 3.4 0 0 1 5.4-.4 5.2 5.2 0 0 1-5.4 6.8 3.3 3.3 0 0 1-1-5zM202.8 195.3a4.7 4.7 0 0 0-6.4 2.4 4.2 4.2 0 0 0 .2 5.4M279.3 181.7h130.4M279.3 188.8h130.4M279.3 195.8h130.4M193.8 217.8a.96 .96 0 0 1-1.3 1.1l-.7-.1a.84 .84 0 0 1-1-1M193.8 217.9a1.83 1.83 0 0 1-3 0M206.3 216.1a1.06 1.06 0 0 0 1.5 1.1l.7-.1a.75 .75 0 0 0 .8-1M209.3 216.1a1.82 1.82 0 0 1-3 0M183.8 227.6a1.06 1.06 0 0 0 1.5 1.1l.7-.1a.75 .75 0 0 0 .8-1M183.8 227.7a1.83 1.83 0 0 0 3 0M192.3 235.4a1.06 1.06 0 0 0 1.5 1.1l.7-.1a.75 .75 0 0 0 .8-1"/>
<path d="M195.3 235.4a1.82 1.82 0 0 1-3 0M207.8 234.4a1.83 1.83 0 0 0 3 0M210.8 234.3a.96 .96 0 0 1-1.3 1.1l-.7-.1a.84 .84 0 0 1-1-1M214.8 226a1.07 1.07 0 0 0 1.5 1.1h.7a.75 .75 0 0 0 .8-1.1M217.8 226.1a1.83 1.83 0 0 1-3 0M217.8 225.4l45.2 11.6M219.8 225.4h-2l1.7 1M182.3 243.9l2.3-1.9 2.4-1.3 2.9-1.2 3.7-1.1 3.8-.6 4-.3h4l3.6 .4 3.8 .8 3.4 1.1 3 1.3 2.4 1.5 1.8 1.7 1.4 2 .8 2.2v1.9l-.9 2.5-2.1 2.5-3.2 2.3-3.8 1.7-4.7 1.3-4.8 .6-5 .1-5.1-.4-4.6-1.1-4.1-1.5-3.3-1.9-2.6-2.4-1.4-2.5-.4-2.6 .8-2.7zM226.1 249.9l-.4 2.4-1.3 2.2-2.2 2.2-2.9 1.8-3.4 1.5-3.9 1.1-4.3 .8-5 .3-4.9-.3-4.1-.7-4.2-1.1-3.3-1.4-2.9-1.8-2.3-2.2-1.4-2.3-.5-2.5M226.1 255l-.4 2.4-1.3 2.2-2.2 2.2-2.8 1.8-3.5 1.5-3.9 1.2-4.8 .7-4.5 .3-4.2-.2-4.3-.6-4-1.1-4-1.6-2.9-1.8-2.3-2.2-1.4-2.3-.5-2.5"/>
<circle cx="288.8" cy="55.8" r="4.5"/>
<circle cx="381.3" cy="40" r="4.5"/>
<circle cx="281.3" cy="70" r="4.5"/>
<circle cx="383.8" cy="65.8" r="4.5"/>
<circle cx="27.3" cy="148.1" r="4.5"/>
<circle cx="87.3" cy="208.1" r="4.5"/>
<circle cx="137.3" cy="218.1" r="4.5"/>
<circle cx="267.3" cy="208.1" r="4.5"/>
<circle cx="267.3" cy="238.1" r="4.5"/>
</g>
<circle cx="33" cy="171" r="1.5" fill="#000"/>
<text font-size="7.2" x="223.8" y="281.3">1:1</text>
<g font-size="5">
<text x="28.1" y="6.5" transform="rotate(-90 28.1 6.5)">H</text>
<text x="80.6" y="6.5" transform="rotate(-90 80.6 6.5)">G</text>
<text x="133.1" y="6.5" transform="rotate(-90 133.1 6.5)">F</text>
<text x="185.6" y="6.5" transform="rotate(-90 185.6 6.5)">E</text>
<text x="238.1" y="6.5" transform="rotate(-90 238.1 6.5)">D</text>
<text x="290.6" y="6.5" transform="rotate(-90 290.6 6.5)">C</text>
<text x="343.1" y="6.5" transform="rotate(-90 343.1 6.5)">B</text>
<text x="395.6" y="6.5" transform="rotate(-90 395.6 6.5)">A</text>
<text x="6.8" y="38.7" transform="rotate(-90 6.8 38.7)">4</text>
<text x="378.2" y="41.8">60</text>
<text x="413.5" y="39">4</text>
<text x="285.7" y="57.5">61</text>
<text x="278.2" y="71.8">65</text>
<text x="380.7" y="67.5">59</text>
<text x="266.8" y="90.4">vue eclatée assemblage excentrique,</text>
<text x="266.8" y="96.4">roulement, insert et vis sans tête M4x8</text>
<text x="266.8" y="102.5">1:1</text>
<text x="6.8" y="112.9" transform="rotate(-90 6.8 112.9)">3</text>
<text x="413.5" y="113.2">3</text>
<text x="62.5" y="116.2">Vue isométrique</text>
<text x="280.3" y="116.6">Nomenclature de 5_ASS_Excitation</text>
<text x="62.5" y="122.3">Echelle :</text>
<text x="95.9" y="122.3">1:2</text>
<text x="280.3" y="123.7">Quantité</text>
<text x="306.5" y="123.7">Name</text>
<text x="384.4" y="123.7">Numéro</text>
<text x="280.3" y="130.7">1</text>
<text x="306.5" y="130.7">56_coulisse</text>
<text x="384.4" y="130.7">56</text>
<text x="280.3" y="137.7">4</text>
<text x="306.5" y="137.7">23_vis chc_M6-12</text>
<text x="384.4" y="137.7">23</text>
<text x="24.3" y="149.8">58</text>
<text x="280.3" y="144.8">4</text>
<text x="306.5" y="144.8">33_ecrou_M6_barre</text>
<text x="384.4" y="144.8">33</text>
<text x="280.3" y="151.8">10</text>
<text x="306.5" y="151.8">57_ Vis_FHC_M3-6</text>
<text x="384.4" y="151.8">57</text>
<text x="280.3" y="158.9">1</text>
<text x="306.5" y="158.9">58_ vis_chc_M6-10</text>
<text x="384.4" y="158.9">58</text>
<text x="280.3" y="165.9">1</text>
<text x="306.5" y="165.9">62_support_moteur</text>
<text x="384.4" y="165.9">62</text>
<text x="280.3" y="173">1</text>
<text x="306.5" y="173">63_moteur</text>
<text x="384.4" y="173">63</text>
<text x="280.3" y="180">1</text>
<text x="306.5" y="180">61_insert_M4</text>
<text x="384.4" y="180">61</text>
<text x="6.8" y="187.1" transform="rotate(-90 6.8 187.1)">2</text>
<text x="280.3" y="187.1">1</text>
<text x="306.5" y="187.1">60_Roulement</text>
<text x="384.4" y="187.1">60</text>
<text x="413.5" y="187.4">2</text>
<text x="280.3" y="194.1">1</text>
<text x="306.5" y="194.1">59_excentrique</text>
<text x="384.4" y="194.1">59</text>
<text x="280.3" y="201.2">1</text>
<text x="306.5" y="201.2">65_Vis sans tete M4x8</text>
<text x="384.4" y="201.2">65</text>
<text x="84.3" y="209.8">57</text>
<text x="264.3" y="209.8">23</text>
<text x="134.3" y="219.8">33</text>
<text x="264.3" y="239.8">57</text>
<text x="6.8" y="261.3" transform="rotate(-90 6.8 261.3)">1</text>
<text x="413.5" y="261.6">1</text>
<text x="122.8" y="268.4">Vue éclatée</text>
<text x="122.8" y="274.5">Echelle :</text>
<text x="156.2" y="274.5">1:1</text>
<text x="24.7" y="293.8">H</text>
<text x="77.2" y="293.8">G</text>
<text x="339.7" y="293.8">B</text>
<text x="392.2" y="293.8">A</text>
</g>
<text font-size="3.6" x="386.4" y="285">A</text>
</svg>
